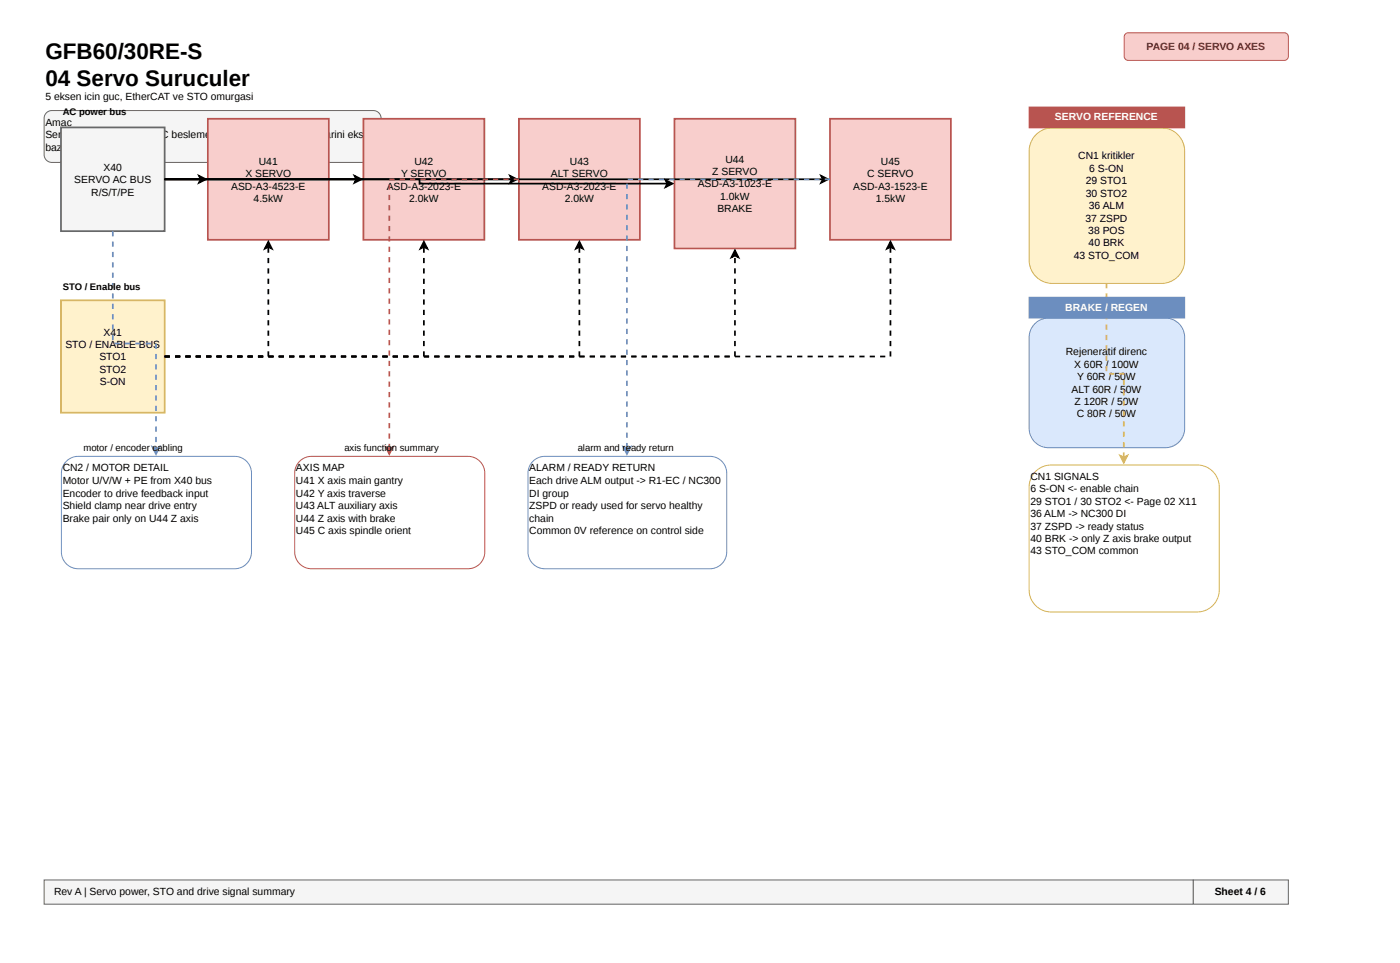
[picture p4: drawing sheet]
<svg xmlns="http://www.w3.org/2000/svg" width="406mm" height="279mm" viewBox="0 0 406 279" stroke-linecap="round" stroke-linejoin="round" font-family="sans-serif">
<path d="M13.5 32.7l.7-.5 .9-.1h93.3a2.26 2.26 0 0 1 2.2 2.2v10.6a2.26 2.26 0 0 1-2.2 2.2h-93.3a2.26 2.26 0 0 1-2.3-2.2v-10.8z" fill="#f5f5f5"/>
<path d="M13.5 32.7l.7-.5 .9-.1h93.3a2.26 2.26 0 0 1 2.2 2.2v10.6a2.26 2.26 0 0 1-2.2 2.2h-93.3a2.26 2.26 0 0 1-2.3-2.2v-10.8z" fill="none" stroke="#666" stroke-width=".29"/>
<path d="M326.7 9.9l.8-.4h45.4l.7 .4 .4 .6v6l-.5 .8-.7 .2h-45.4l-.7-.3-.4-.7v-5.8z" fill="#f8cecc"/>
<path d="M326.7 9.9l.8-.4h45.4l.7 .4 .4 .6v6l-.5 .8-.7 .2h-45.4l-.7-.3-.4-.7v-5.8z" fill="none" stroke="#b85450" stroke-width=".29"/>
<path d="M17.7 37h30.1v30.1h-30.1z" fill="#f5f5f5"/>
<path d="M17.7 37h30.1v30.1h-30.1z" fill="none" stroke="#666" stroke-width=".5"/>
<path d="M17.7 87.1h30.1v32.6h-30.1z" fill="#fff2cc"/>
<path d="M17.7 87.1h30.1v32.6h-30.1z" fill="none" stroke="#d6b656" stroke-width=".5"/>
<path d="M60.3 34.5h35.2v35.1h-35.2z" fill="#f8cecc"/>
<path d="M60.3 34.5h35.2v35.1h-35.2z" fill="none" stroke="#b85450" stroke-width=".5"/>
<path d="M105.5 34.5h35.1v35.1h-35.1z" fill="#f8cecc"/>
<path d="M105.5 34.5h35.1v35.1h-35.1z" fill="none" stroke="#b85450" stroke-width=".5"/>
<path d="M150.6 34.5h35.1v35.1h-35.1z" fill="#f8cecc"/>
<path d="M150.6 34.5h35.1v35.1h-35.1z" fill="none" stroke="#b85450" stroke-width=".5"/>
<path d="M195.8 34.5h35.1v37.6h-35.1z" fill="#f8cecc"/>
<path d="M195.8 34.5h35.1v37.6h-35.1z" fill="none" stroke="#b85450" stroke-width=".5"/>
<path d="M240.9 34.5h35.1v35.1h-35.1z" fill="#f8cecc"/>
<path d="M240.9 34.5h35.1v35.1h-35.1z" fill="none" stroke="#b85450" stroke-width=".5"/>
<path d="M300.7 39.1a6.8 6.8 0 0 1 4.8-2h31.6a6.8 6.8 0 0 1 6.8 6.8v31.6a6.8 6.8 0 0 1-6.8 6.7h-31.6a6.8 6.8 0 0 1-6.8-6.7v-31.6a6.8 6.8 0 0 1 2-4.8z" fill="#fff2cc"/>
<path d="M300.7 39.1a6.8 6.8 0 0 1 4.8-2h31.6a6.8 6.8 0 0 1 6.8 6.8v31.6a6.8 6.8 0 0 1-6.8 6.7h-31.6a6.8 6.8 0 0 1-6.8-6.7v-31.6a6.8 6.8 0 0 1 2-4.8z" fill="none" stroke="#d6b656" stroke-width=".29"/>
<path d="M300.4 93.9l1.8-1.2 2.2-.4h34l1.8 .3 1.6 1 1.5 1.8 .6 2.3v26.7l-.4 1.8-.9 1.6-1.9 1.5-2.3 .6h-34.2l-1.8-.4-1.6-.9-.9-.9-.7-1.1-.5-2.3 .1-26.8 .4-1.9z" fill="#dae8fc"/>
<path d="M300.4 93.9l1.8-1.2 2.2-.4h34l1.8 .3 1.6 1 1.5 1.8 .6 2.3v26.7l-.4 1.8-.9 1.6-1.9 1.5-2.3 .6h-34.2l-1.8-.4-1.6-.9-.9-.9-.7-1.1-.5-2.3 .1-26.8 .4-1.9z" fill="none" stroke="#6c8ebf" stroke-width=".29"/>
<path d="M300.6 136.8a6.4 6.4 0 0 1 4.5-1.9h42.4a6.4 6.4 0 0 1 6.4 6.4v29.9a6.4 6.4 0 0 1-6.4 6.4h-42.4a6.4 6.4 0 0 1-6.4-6.4v-29.9a6.4 6.4 0 0 1 1.9-4.5z" fill="#fff"/>
<path d="M300.6 136.8a6.4 6.4 0 0 1 4.5-1.9h42.4a6.4 6.4 0 0 1 6.4 6.4v29.9a6.4 6.4 0 0 1-6.4 6.4h-42.4a6.4 6.4 0 0 1-6.4-6.4v-29.9a6.4 6.4 0 0 1 1.9-4.5z" fill="none" stroke="#d6b656" stroke-width=".29"/>
<path d="M19.3 133.8l1.5-1 1.9-.4h45.4a4.9 4.9 0 0 1 4.9 4.9v22.8a4.9 4.9 0 0 1-4.9 4.9h-45.4a4.9 4.9 0 0 1-4.9-4.9v-23.1l.5-1.9z" fill="#fff"/>
<path d="M19.3 133.8l1.5-1 1.9-.4h45.4a4.9 4.9 0 0 1 4.9 4.9v22.8a4.9 4.9 0 0 1-4.9 4.9h-45.4a4.9 4.9 0 0 1-4.9-4.9v-23.1l.5-1.9z" fill="none" stroke="#6c8ebf" stroke-width=".29"/>
<path d="M87 133.8l1.6-1 1.8-.4h45.4a4.9 4.9 0 0 1 4.9 4.9v22.8a4.9 4.9 0 0 1-4.9 4.9h-45.4a4.9 4.9 0 0 1-4.9-4.9l.1-23.1 .4-1.9z" fill="#fff"/>
<path d="M87 133.8l1.6-1 1.8-.4h45.4a4.9 4.9 0 0 1 4.9 4.9v22.8a4.9 4.9 0 0 1-4.9 4.9h-45.4a4.9 4.9 0 0 1-4.9-4.9l.1-23.1 .4-1.9z" fill="none" stroke="#b85450" stroke-width=".29"/>
<path d="M154.7 133.8l1.6-1 1.9-.4h47.9a4.9 4.9 0 0 1 4.9 4.9v22.8a4.9 4.9 0 0 1-4.9 4.9h-47.9a4.9 4.9 0 0 1-4.9-4.9v-23.1l.5-1.9z" fill="#fff"/>
<path d="M154.7 133.8l1.6-1 1.9-.4h47.9a4.9 4.9 0 0 1 4.9 4.9v22.8a4.9 4.9 0 0 1-4.9 4.9h-47.9a4.9 4.9 0 0 1-4.9-4.9v-23.1l.5-1.9z" fill="none" stroke="#6c8ebf" stroke-width=".29"/>
<path d="M57.8 51l2 1-2 1 .5-1zM102.9 51l2 1-2 1 .5-1zM148.1 51l2 1-2 1 .5-1zM193.2 52.3l2 1-2 1 .5-1zM238.4 51l2 1-2 1 .5-1zM238.9 52h-191.1h74v1.3h71.9M77.9 70.1l1 2-1-.5-1 .5zM123 70.1l1 2-1-.5-1 .5zM168.2 70.1l1 2-1-.5-1 .5zM213.3 72.6l1 2.1-1-.6-1 .6zM258.5 70.1l1 2-1-.5-1 .5z" fill="none" stroke="#000" stroke-width=".5"/>
<g fill="#000">
<path d="M57.8 51l2 1-2 1 .5-1zM102.9 51l2 1-2 1 .5-1zM148.1 51l2 1-2 1 .5-1zM193.2 52.3l2 1-2 1 .5-1zM238.4 51l2 1-2 1 .5-1zM77.9 70.1l1 2-1-.5-1 .5zM123 70.1l1 2-1-.5-1 .5zM168.2 70.1l1 2-1-.5-1 .5zM213.3 72.6l1 2.1-1-.6-1 .6zM258.5 70.1l1 2-1-.5-1 .5z"/>
<path d="M47.8 103.2h1.5v.5h-1.5zM50.8 103.2h1.5v.5h-1.5zM53.8 103.2h1.5v.5h-1.5zM56.8 103.2h1.5v.5h-1.5zM59.8 103.2h1.5v.5h-1.5zM62.8 103.2h1.6v.5h-1.6zM65.9 103.2h1.5v.5h-1.5zM68.9 103.2h1.5v.5h-1.5zM71.9 103.2h1.5v.5h-1.5zM74.9 103.2h1.5v.5h-1.5zM77.6 101.9h.5v1.5h-.5zM77.6 98.9h.5v1.5h-.5zM77.6 95.9h.5v1.5h-.5zM77.6 92.9h.5v1.5h-.5zM77.6 89.9h.5v1.5h-.5zM77.6 86.9h.5v1.5h-.5zM77.6 83.9h.5v1.5h-.5zM77.6 80.9h.5v1.5h-.5zM77.6 77.9h.5v1.5h-.5zM77.6 74.8h.5v1.5h-.5zM77.6 71.8h.5v1.5h-.5z"/>
<path d="M47.8 103.2h1.5v.5h-1.5zM50.8 103.2h1.5v.5h-1.5zM53.8 103.2h1.5v.5h-1.5zM56.8 103.2h1.5v.5h-1.5zM59.8 103.2h1.5v.5h-1.5zM62.8 103.2h1.6v.5h-1.6zM65.9 103.2h1.5v.5h-1.5zM68.9 103.2h1.5v.5h-1.5zM71.9 103.2h1.5v.5h-1.5zM74.9 103.2h1.5v.5h-1.5zM77.9 103.2h1.5v.5h-1.5zM80.9 103.2h1.5v.5h-1.5zM83.9 103.2h1.5v.5h-1.5zM86.9 103.2h1.5v.5h-1.5zM89.9 103.2h1.5v.5h-1.5zM92.9 103.2h1.5v.5h-1.5zM96 103.2h1.5v.5h-1.5zM99 103.2h1.5v.5h-1.5zM102 103.2h1.5v.5h-1.5zM105 103.2h1.5v.5h-1.5zM108 103.2h1.5v.5h-1.5zM111 103.2h1.5v.5h-1.5zM114 103.2h1.5v.5h-1.5zM117 103.2h1.5v.5h-1.5zM120 103.2h1.5v.5h-1.5zM122.8 101.9h.5v1.5h-.5zM122.8 98.9h.5v1.5h-.5zM122.8 95.9h.5v1.5h-.5zM122.8 92.9h.5v1.5h-.5zM122.8 89.9h.5v1.5h-.5zM122.8 86.9h.5v1.5h-.5zM122.8 83.9h.5v1.5h-.5zM122.8 80.9h.5v1.5h-.5zM122.8 77.9h.5v1.5h-.5zM122.8 74.8h.5v1.5h-.5zM122.8 71.8h.5v1.5h-.5z"/>
<path d="M47.8 103.2h1.5v.5h-1.5zM50.8 103.2h1.5v.5h-1.5zM53.8 103.2h1.5v.5h-1.5zM56.8 103.2h1.5v.5h-1.5zM59.8 103.2h1.5v.5h-1.5zM62.8 103.2h1.6v.5h-1.6zM65.9 103.2h1.5v.5h-1.5zM68.9 103.2h1.5v.5h-1.5zM71.9 103.2h1.5v.5h-1.5zM74.9 103.2h1.5v.5h-1.5zM77.9 103.2h1.5v.5h-1.5zM80.9 103.2h1.5v.5h-1.5zM83.9 103.2h1.5v.5h-1.5zM86.9 103.2h1.5v.5h-1.5zM89.9 103.2h1.5v.5h-1.5zM92.9 103.2h1.5v.5h-1.5zM96 103.2h1.5v.5h-1.5zM99 103.2h1.5v.5h-1.5zM102 103.2h1.5v.5h-1.5zM105 103.2h1.5v.5h-1.5zM108 103.2h1.5v.5h-1.5zM111 103.2h1.5v.5h-1.5zM114 103.2h1.5v.5h-1.5zM117 103.2h1.5v.5h-1.5zM120 103.2h1.5v.5h-1.5zM123 103.2h1.5v.5h-1.5zM126.1 103.2h1.5v.5h-1.5zM129.1 103.2h1.5v.5h-1.5zM132.1 103.2h1.5v.5h-1.5zM135.1 103.2h1.5v.5h-1.5zM138.1 103.2h1.5v.5h-1.5zM141.1 103.2h1.5v.5h-1.5zM144.1 103.2h1.5v.5h-1.5zM147.1 103.2h1.5v.5h-1.5zM150.1 103.2h1.5v.5h-1.5zM153.1 103.2h1.5v.5h-1.5zM156.2 103.2h1.5v.5h-1.5zM159.2 103.2h1.5v.5h-1.5zM162.2 103.2h1.5v.5h-1.5zM165.2 103.2h1.5v.5h-1.5zM167.9 101.9h.5v1.5h-.5zM167.9 98.9h.5v1.5h-.5zM167.9 95.9h.5v1.5h-.5zM167.9 92.9h.5v1.5h-.5zM167.9 89.9h.5v1.5h-.5zM167.9 86.9h.5v1.5h-.5zM167.9 83.9h.5v1.5h-.5zM167.9 80.9h.5v1.5h-.5zM167.9 77.9h.5v1.5h-.5zM167.9 74.8h.5v1.5h-.5zM167.9 71.8h.5v1.5h-.5z"/>
<path d="M47.8 103.2h1.5v.5h-1.5zM50.8 103.2h1.5v.5h-1.5zM53.8 103.2h1.5v.5h-1.5zM56.8 103.2h1.5v.5h-1.5zM59.8 103.2h1.5v.5h-1.5zM62.8 103.2h1.6v.5h-1.6zM65.9 103.2h1.5v.5h-1.5zM68.9 103.2h1.5v.5h-1.5zM71.9 103.2h1.5v.5h-1.5zM74.9 103.2h1.5v.5h-1.5zM77.9 103.2h1.5v.5h-1.5zM80.9 103.2h1.5v.5h-1.5zM83.9 103.2h1.5v.5h-1.5zM86.9 103.2h1.5v.5h-1.5zM89.9 103.2h1.5v.5h-1.5zM92.9 103.2h1.5v.5h-1.5zM96 103.2h1.5v.5h-1.5zM99 103.2h1.5v.5h-1.5zM102 103.2h1.5v.5h-1.5zM105 103.2h1.5v.5h-1.5zM108 103.2h1.5v.5h-1.5zM111 103.2h1.5v.5h-1.5zM114 103.2h1.5v.5h-1.5zM117 103.2h1.5v.5h-1.5zM120 103.2h1.5v.5h-1.5zM123 103.2h1.5v.5h-1.5zM126.1 103.2h1.5v.5h-1.5zM129.1 103.2h1.5v.5h-1.5zM132.1 103.2h1.5v.5h-1.5zM135.1 103.2h1.5v.5h-1.5zM138.1 103.2h1.5v.5h-1.5zM141.1 103.2h1.5v.5h-1.5zM144.1 103.2h1.5v.5h-1.5zM147.1 103.2h1.5v.5h-1.5zM150.1 103.2h1.5v.5h-1.5zM153.1 103.2h1.5v.5h-1.5zM156.2 103.2h1.5v.5h-1.5zM159.2 103.2h1.5v.5h-1.5zM162.2 103.2h1.5v.5h-1.5zM165.2 103.2h1.5v.5h-1.5zM168.2 103.2h1.5v.5h-1.5zM171.2 103.2h1.5v.5h-1.5zM174.2 103.2h1.5v.5h-1.5zM177.2 103.2h1.5v.5h-1.5zM180.2 103.2h1.5v.5h-1.5zM183.2 103.2h1.5v.5h-1.5zM186.3 103.2h1.5v.5h-1.5zM189.3 103.2h1.5v.5h-1.5zM192.3 103.2h1.5v.5h-1.5zM195.3 103.2h1.5v.5h-1.5zM198.3 103.2h1.5v.5h-1.5zM201.3 103.2h1.5v.5h-1.5zM204.3 103.2h1.5v.5h-1.5zM207.3 103.2h1.5v.5h-1.5zM210.3 103.2h1.5v.5h-1.5zM213.1 101.9h.5v1.5h-.5zM213.1 98.9h.5v1.5h-.5zM213.1 95.9h.5v1.5h-.5zM213.1 92.9h.5v1.5h-.5zM213.1 89.9h.5v1.5h-.5zM213.1 86.9h.5v1.5h-.5zM213.1 83.9h.5v1.5h-.5zM213.1 80.9h.5v1.5h-.5zM213.1 77.9h.5v1.5h-.5zM213.1 74.8h.5v1.5h-.5z"/>
<path d="M47.8 103.2h1.5v.5h-1.5zM50.8 103.2h1.5v.5h-1.5zM53.8 103.2h1.5v.5h-1.5zM56.8 103.2h1.5v.5h-1.5zM59.8 103.2h1.5v.5h-1.5zM62.8 103.2h1.6v.5h-1.6zM65.9 103.2h1.5v.5h-1.5zM68.9 103.2h1.5v.5h-1.5zM71.9 103.2h1.5v.5h-1.5zM74.9 103.2h1.5v.5h-1.5zM77.9 103.2h1.5v.5h-1.5zM80.9 103.2h1.5v.5h-1.5zM83.9 103.2h1.5v.5h-1.5zM86.9 103.2h1.5v.5h-1.5zM89.9 103.2h1.5v.5h-1.5zM92.9 103.2h1.5v.5h-1.5zM96 103.2h1.5v.5h-1.5zM99 103.2h1.5v.5h-1.5zM102 103.2h1.5v.5h-1.5zM105 103.2h1.5v.5h-1.5zM108 103.2h1.5v.5h-1.5zM111 103.2h1.5v.5h-1.5zM114 103.2h1.5v.5h-1.5zM117 103.2h1.5v.5h-1.5zM120 103.2h1.5v.5h-1.5zM123 103.2h1.5v.5h-1.5zM126.1 103.2h1.5v.5h-1.5zM129.1 103.2h1.5v.5h-1.5zM132.1 103.2h1.5v.5h-1.5zM135.1 103.2h1.5v.5h-1.5zM138.1 103.2h1.5v.5h-1.5zM141.1 103.2h1.5v.5h-1.5zM144.1 103.2h1.5v.5h-1.5zM147.1 103.2h1.5v.5h-1.5zM150.1 103.2h1.5v.5h-1.5zM153.1 103.2h1.5v.5h-1.5zM156.2 103.2h1.5v.5h-1.5zM159.2 103.2h1.5v.5h-1.5zM162.2 103.2h1.5v.5h-1.5zM165.2 103.2h1.5v.5h-1.5zM168.2 103.2h1.5v.5h-1.5zM171.2 103.2h1.5v.5h-1.5zM174.2 103.2h1.5v.5h-1.5zM177.2 103.2h1.5v.5h-1.5zM180.2 103.2h1.5v.5h-1.5zM183.2 103.2h1.5v.5h-1.5zM186.3 103.2h1.5v.5h-1.5zM189.3 103.2h1.5v.5h-1.5zM192.3 103.2h1.5v.5h-1.5zM195.3 103.2h1.5v.5h-1.5zM198.3 103.2h1.5v.5h-1.5zM201.3 103.2h1.5v.5h-1.5zM204.3 103.2h1.5v.5h-1.5zM207.3 103.2h1.5v.5h-1.5zM210.3 103.2h1.5v.5h-1.5zM213.3 103.2h1.5v.5h-1.5zM216.4 103.2h1.5v.5h-1.5zM219.4 103.2h1.5v.5h-1.5zM222.4 103.2h1.5v.5h-1.5zM225.4 103.2h1.5v.5h-1.5zM228.4 103.2h1.5v.5h-1.5zM231.4 103.2h1.5v.5h-1.5zM234.4 103.2h1.5v.5h-1.5zM237.4 103.2h1.5v.5h-1.5zM240.4 103.2h1.5v.5h-1.5zM243.4 103.2h1.5v.5h-1.5zM246.4 103.2h1.6v.5h-1.6zM249.5 103.2h1.5v.5h-1.5zM252.5 103.2h1.5v.5h-1.5zM255.5 103.2h1.5v.5h-1.5zM258.2 101.9h.5v1.5h-.5zM258.2 98.9h.5v1.5h-.5zM258.2 95.9h.5v1.5h-.5zM258.2 92.9h.5v1.5h-.5zM258.2 89.9h.5v1.5h-.5zM258.2 86.9h.5v1.5h-.5zM258.2 83.9h.5v1.5h-.5zM258.2 80.9h.5v1.5h-.5zM258.2 77.9h.5v1.5h-.5zM258.2 74.8h.5v1.5h-.5zM258.2 71.8h.5v1.5h-.5z"/>
</g>
<g fill="#d6b656">
<path d="M325.2 132.2l1 .5 1-.5-1 2z"/>
<path d="M320.9 82.1h.5v1.5h-.5zM320.9 85.1h.5v1.5h-.5zM320.9 88.1h.5v1.5h-.5zM320.9 91.1h.5v1.6h-.5zM320.9 94.2h.5v1.5h-.5zM320.9 97.2h.5v1.5h-.5zM320.9 100.2h.5v1.5h-.5zM320.9 103.2h.5v1.5h-.5zM320.9 106.2h.5v1.5h-.5zM321.9 108.2h1.6v.5h-1.6zM325 108.2h1.5v.5h-.5v-.2h.2v.2h-1.2zM326 110.2h.5v1.5h-.5zM326 113.2h.5v1.5h-.5zM326 116.2h.5v1.5h-.5zM326 119.2h.5v1.5h-.5zM326 122.2h.5v1.6h-.5zM326 125.3h.5v1.5h-.5zM326 128.3h.5v1.5h-.5zM326 131.3h.5v1.4h-.5z"/>
</g>
<path d="M325.2 132.2l1 .5 1-.5-1 2z" fill="none" stroke="#d6b656" stroke-width=".5"/>
<g fill="#6c8ebf">
<path d="M44.3 129.7l1 .5 1-.5-1 2z"/>
<path d="M32.5 67.1h.5v1.5h-.5zM32.5 70.1h.5v1.5h-.5zM32.5 73.1h.5v1.5h-.5zM32.5 76.1h.5v1.5h-.5zM32.5 79.1h.5v1.5h-.5zM32.5 82.1h.5v1.5h-.5zM32.5 85.1h.5v1.5h-.5zM32.5 88.1h.5v1.5h-.5zM32.5 91.1h.5v1.6h-.5zM32.5 94.2h.5v1.5h-.5zM32.5 97.2h.5v1.5h-.5zM33.2 99.4h1.6v.5h-1.6zM36.3 99.4h1.5v.5h-1.5zM39.3 99.4h1.5v.5h-1.5zM42.3 99.4h1.5v.5h-1.5zM45 99.7h.5v1.5h-.5zM45 102.7h.5v1.5h-.5zM45 105.7h.5v1.5h-.5zM45 108.7h.5v1.5h-.5zM45 111.7h.5v1.5h-.5zM45 114.7h.5v1.5h-.5zM45 117.7h.5v1.5h-.5zM45 120.7h.5v1.5h-.5zM45 123.8h.5v1.5h-.5zM45 126.8h.5v1.5h-.5zM45 129.8h.5v.4h-.5z"/>
</g>
<path d="M44.3 129.7l1 .5 1-.5-1 2z" fill="none" stroke="#6c8ebf" stroke-width=".5"/>
<g fill="#b85450">
<path d="M112 129.7l1 .5 1-.5-1 2z"/>
<path d="M149.1 51.8h1.5v.5h-1.5zM146.1 51.8h1.5v.5h-1.5zM143.1 51.8h1.5v.5h-1.5zM140.1 51.8h1.5v.5h-1.5zM137.1 51.8h1.5v.5h-1.5zM134.1 51.8h1.5v.5h-1.5zM131.1 51.8h1.5v.5h-1.5zM128.1 51.8h1.5v.5h-1.5zM125.1 51.8h1.5v.5h-1.5zM122 51.8h1.5v.5h-1.5zM119 51.8h1.5v.5h-1.5zM116 51.8h1.5v.5h-1.5zM113 51.8h1.5v.5h-1.5zM112.8 53.5h.5v1.5h-.5zM112.8 56.5h.5v1.5h-.5zM112.8 59.5h.5v1.5h-.5zM112.8 62.6h.5v1.5h-.5zM112.8 65.6h.5v1.5h-.5zM112.8 68.6h.5v1.5h-.5zM112.8 71.6h.5v1.5h-.5zM112.8 74.6h.5v1.5h-.5zM112.8 77.6h.5v1.5h-.5zM112.8 80.6h.5v1.5h-.5zM112.8 83.6h.5v1.5h-.5zM112.8 86.6h.5v1.5h-.5zM112.8 89.6h.5v1.5h-.5zM112.8 92.7h.5v1.5h-.5zM112.8 95.7h.5v1.5h-.5zM112.8 98.7h.5v1.5h-.5zM112.8 101.7h.5v1.5h-.5zM112.8 104.7h.5v1.5h-.5zM112.8 107.7h.5v1.5h-.5zM112.8 110.7h.5v1.5h-.5zM112.8 113.7h.5v1.5h-.5zM112.8 116.7h.5v1.5h-.5zM112.8 119.7h.5v1.5h-.5zM112.8 122.7h.5v1.6h-.5zM112.8 125.8h.5v1.5h-.5zM112.8 128.8h.5v1.4h-.5z"/>
</g>
<path d="M112 129.7l1 .5 1-.5-1 2z" fill="none" stroke="#b85450" stroke-width=".5"/>
<g fill="#6c8ebf">
<path d="M181 129.7l1 .5 1-.5-1 2z"/>
<path d="M239.4 51.8h1.5v.5h-1.5zM236.4 51.8h1.5v.5h-1.5zM233.4 51.8h1.5v.5h-1.5zM230.4 51.8h1.5v.5h-1.5zM227.4 51.8h1.5v.5h-1.5zM224.4 51.8h1.5v.5h-1.5zM221.4 51.8h1.5v.5h-1.5zM218.4 51.8h1.5v.5h-1.5zM215.3 51.8h1.6v.5h-1.6zM212.3 51.8h1.5v.5h-1.5zM209.3 51.8h1.5v.5h-1.5zM206.3 51.8h1.5v.5h-1.5zM203.3 51.8h1.5v.5h-1.5zM200.3 51.8h1.5v.5h-1.5zM197.3 51.8h1.5v.5h-1.5zM194.3 51.8h1.5v.5h-1.5zM191.3 51.8h1.5v.5h-1.5zM188.3 51.8h1.5v.5h-1.5zM185.2 51.8h1.6v.5h-1.6zM182.2 51.8h1.5v.5h-1.5zM181.7 53.3h.5v1.5h-.5zM181.7 56.3h.5v1.5h-.5zM181.7 59.3h.5v1.5h-.5zM181.7 62.3h.5v1.5h-.5zM181.7 65.3h.5v1.5h-.5zM181.7 68.3h.5v1.5h-.5zM181.7 71.3h.5v1.5h-.5zM181.7 74.3h.5v1.5h-.5zM181.7 77.4h.5v1.5h-.5zM181.7 80.4h.5v1.5h-.5zM181.7 83.4h.5v1.5h-.5zM181.7 86.4h.5v1.5h-.5zM181.7 89.4h.5v1.5h-.5zM181.7 92.4h.5v1.5h-.5zM181.7 95.4h.5v1.5h-.5zM181.7 98.4h.5v1.5h-.5zM181.7 101.4h.5v1.5h-.5zM181.7 104.4h.5v1.5h-.5zM181.7 107.4h.5v1.6h-.5zM181.7 110.5h.5v1.5h-.5zM181.7 113.5h.5v1.5h-.5zM181.7 116.5h.5v1.5h-.5zM181.7 119.5h.5v1.5h-.5zM181.7 122.5h.5v1.5h-.5zM181.7 125.5h.5v1.5h-.5zM181.7 128.5h.5v1.5h-.5z"/>
</g>
<path d="M181 129.7l1 .5 1-.5-1 2z" fill="none" stroke="#6c8ebf" stroke-width=".5"/>
<path d="M298.7 31.1h45.2v6h-45.2z" fill="#b85450"/>
<path d="M298.7 31.1h45.2v6h-45.2z" fill="none" stroke="#b85450" stroke-width=".29"/>
<path d="M298.7 86.3h45.2v6h-45.2z" fill="#6c8ebf"/>
<path d="M298.7 86.3h45.2v6h-45.2z" fill="none" stroke="#6c8ebf" stroke-width=".29"/>
<path d="M12.8 255.3h333.6v7h-333.6z" fill="#f5f5f5"/>
<path d="M12.8 255.3h333.6v7h-333.6z" fill="none" stroke="#666" stroke-width=".29"/>
<path d="M346.4 255.3h27.6v7h-27.6z" fill="#f5f5f5"/>
<path d="M346.4 255.3h27.6v7h-27.6z" fill="none" stroke="#666" stroke-width=".29"/>
<g font-size="6.5">
<text x="13.2" y="17.2">GFB60/30RE-S</text>
<text x="13.2" y="24.9">04 Servo Suruculer</text>
</g>
<text font-size="3" fill="#6b1d1d" x="332.8" y="14.4">PAGE 04 / SERVO AXES</text>
<g font-size="3">
<text x="13.2" y="28.9">5 eksen icin guc, EtherCAT ve STO omurgasi</text>
<text x="13.2" y="36.5">Amac</text>
<text x="13.2" y="40">Servo suruculerin ortak AC besleme ve STO/Enable baglantilarini eksen</text>
<text x="13.2" y="43.7">bazinda gostermek.</text>
<text x="75.1" y="47.8">U41</text>
<text x="120.3" y="47.8">U42</text>
<text x="165.4" y="47.8">U43</text>
<text x="210.6" y="47.3">U44</text>
<text x="255.7" y="47.8">U45</text>
<text x="313" y="46.2">CN1 kritikler</text>
<text x="21.6" y="53">SERVO AC BUS</text>
<text x="30.1" y="49.5">X40</text>
<text x="71.2" y="51.3">X SERVO</text>
<text x="116.4" y="51.3">Y SERVO</text>
<text x="159.9" y="51.3">ALT SERVO</text>
<text x="206.8" y="50.8">Z SERVO</text>
<text x="251.7" y="51.3">C SERVO</text>
<text x="315.2" y="53.5">29 STO1</text>
<text x="316.2" y="49.8">6 S-ON</text>
<text x="26.5" y="56.8">R/S/T/PE</text>
<text x="67.1" y="55">ASD-A3-4523-E</text>
<text x="73.6" y="58.5">4.5kW</text>
<text x="112.3" y="55">ASD-A3-2023-E</text>
<text x="118.8" y="58.5">2.0kW</text>
<text x="157.4" y="55">ASD-A3-2023-E</text>
<text x="163.9" y="58.5">2.0kW</text>
<text x="202.5" y="54.3">ASD-A3-1023-E</text>
<text x="209.1" y="58">1.0kW</text>
<text x="247.7" y="55">ASD-A3-1523-E</text>
<text x="254.2" y="58.5">1.5kW</text>
<text x="315.2" y="57">30 STO2</text>
<text x="208.2" y="61.5">BRAKE</text>
<text x="315.1" y="64.3">37 ZSPD</text>
<text x="316.1" y="60.5">36 ALM</text>
<text x="315.9" y="67.8">38 POS</text>
<text x="316" y="71.3">40 BRK</text>
<text x="311.7" y="75.1">43 STO_COM</text>
<text x="19" y="100.9">STO / ENABLE BUS</text>
<text x="30.1" y="97.4">X41</text>
<text x="28.8" y="104.4">STO1</text>
<text x="309.4" y="102.9">Rejeneratif direnc</text>
<text x="311.8" y="106.7">X 60R / 100W</text>
<text x="28.8" y="108.2">STO2</text>
<text x="29" y="111.7">S-ON</text>
<text x="311" y="114">ALT 60R / 50W</text>
<text x="312.7" y="110.2">Y 60R / 50W</text>
<text x="311.9" y="117.5">Z 120R / 50W</text>
<text x="312.6" y="121">C 80R / 50W</text>
<text x="18.2" y="136.8">CN2 / MOTOR DETAIL</text>
<text x="85.9" y="136.8">AXIS MAP</text>
<text x="153.6" y="136.8">ALARM / READY RETURN</text>
<text x="18.2" y="140.3">Motor U/V/W + PE from X40 bus</text>
<text x="85.9" y="140.3">U41 X axis main gantry</text>
<text x="153.6" y="140.3">Each drive ALM output -&gt; R1-EC / NC300</text>
<text x="299.1" y="139.3">CN1 SIGNALS</text>
<text x="299.1" y="142.8">6 S-ON &lt;- enable chain</text>
<text x="18.2" y="144.1">Encoder to drive feedback input</text>
<text x="18.2" y="147.6">Shield clamp near drive entry</text>
<text x="85.9" y="144.1">U42 Y axis traverse</text>
<text x="85.9" y="147.6">U43 ALT auxiliary axis</text>
<text x="153.6" y="144.1">DI group</text>
<text x="153.6" y="147.6">ZSPD or ready used for servo healthy</text>
<text x="299.1" y="146.6">29 STO1 / 30 STO2 &lt;- Page 02 X11</text>
<text x="18.2" y="151.3">Brake pair only on U44 Z axis</text>
<text x="85.9" y="151.3">U44 Z axis with brake</text>
<text x="85.9" y="154.9">U45 C axis spindle orient</text>
<text x="153.6" y="151.3">chain</text>
<text x="153.6" y="154.9">Common 0V reference on control side</text>
<text x="299.1" y="150.1">36 ALM -&gt; NC300 DI</text>
<text x="299.1" y="153.9">37 ZSPD -&gt; ready status</text>
<text x="299.1" y="157.4">40 BRK -&gt; only Z axis brake output</text>
<text x="299.1" y="160.9">43 STO_COM common</text>
<text x="15.7" y="259.7">Rev A | Servo power, STO and drive signal summary</text>
<text x="352.6" y="259.7">Sheet 4 / 6</text>
</g>
<g font-size="3" fill="#fff">
<text x="306.3" y="35">SERVO REFERENCE</text>
<text x="309.2" y="90.1">BRAKE / REGEN</text>
</g>
<g font-size="2.8">
<text x="18.2" y="33.5">AC power bus</text>
<text x="18.2" y="84.1">STO / Enable bus</text>
<text x="24.2" y="130.8">motor / encoder cabling</text>
<text x="100" y="130.8">axis function summary</text>
<text x="167.7" y="130.8">alarm and ready return</text>
</g>
</svg>
